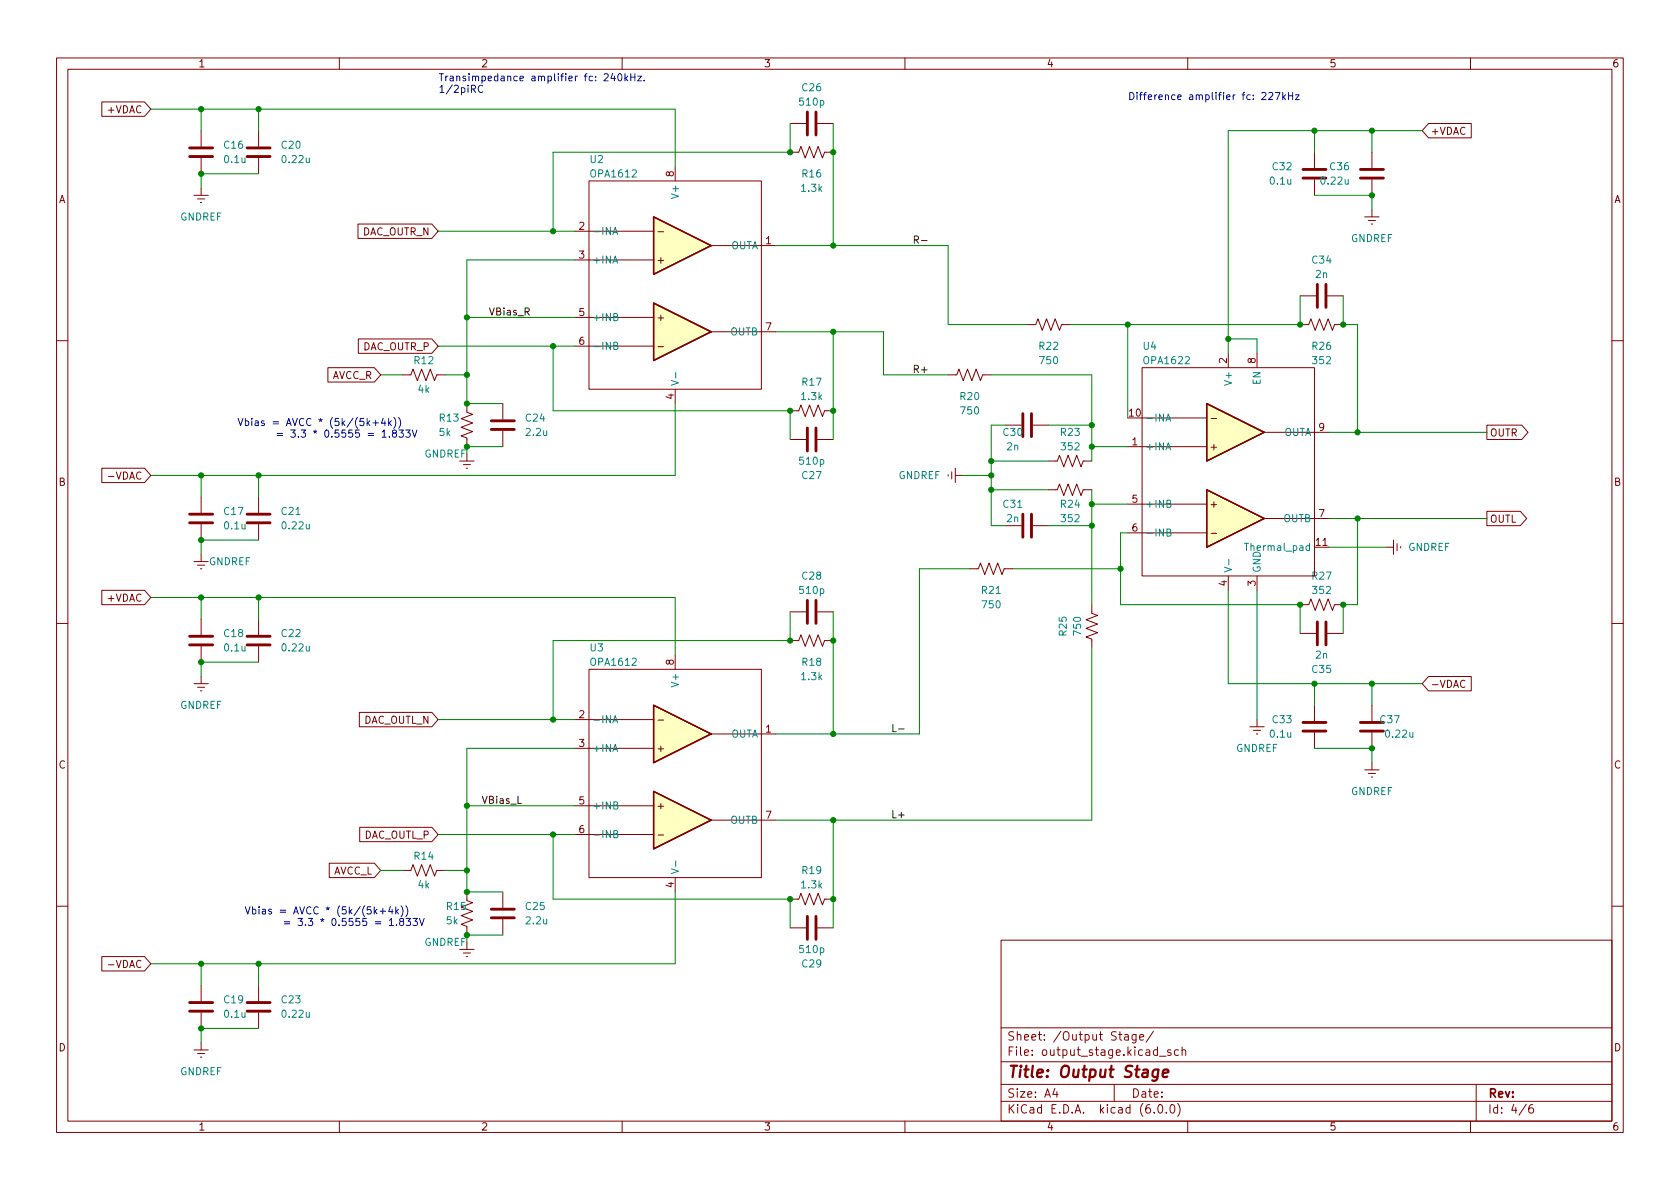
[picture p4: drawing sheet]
<svg xmlns="http://www.w3.org/2000/svg" width="297mm" height="210mm" viewBox="0 0 297 210" stroke-linecap="round" stroke-linejoin="round" font-family="sans-serif">
<path d="M0 .2h297v210.1h-297z" fill="#fff" stroke="#fff" stroke-width=".18"/>
<g fill="none" stroke="#840000" stroke-width=".18">
<path d="M10 10.2h277v190.1h-277zM12 12.2h273v186.1h-273zM18 18h7.6l1.1 1.3-1.1 1.3h-7.6zM60 10.2v2M110 10.2v2M160 10.2v2M210 10.2v2M260 10.2v2M34.3 34.5h2.5M34.9 35.2h1.3M35.4 35.8h.3M35.6 23.1v2.8"/>
<path d="M35.6 27.9v2.8M35.6 33.3v1.2M45.7 23.1v2.8M45.7 27.9v2.8M63.3 39.6h13.1l1.1 1.3-1.1 1.3h-13.1zM104.1 32h30.5v36.8h-30.5zM119.4 29.5v2.5M139.7 26.9h1.5l.4-1 .8 2 .7-2 .8 2 .8-2 .7 2 .4-1h1.5M139.7 21.8h2.8M144.5 21.8h2.8M232.4 26.9v2.8M232.4 31.7v2.8"/>
<path d="M241.3 38.3h2.5M241.9 39h1.3M242.4 39.6h.3M242.6 26.9v2.8M242.6 31.7v2.8M242.6 37.1v1.2M252.6 21.8h7.5v2.6h-7.5l-1.1-1.3zM63.4 59.9h13l1.1 1.3-1.1 1.3h-13zM101.6 56.1h14M101.6 46h14M101.6 40.9h14M125.7 58.7h11.5"/>
<path d="M125.7 43.4h11.5M181.6 57.4h1.5l.4-1 .8 2 .7-2 .8 2 .8-2 .7 2 .4-1h1.5M229.9 57.4h1.5l.4-1 .7 2 .8-2 .8 2 .7-2 .8 2 .4-1h1.5M229.9 52.3h2.8M234.7 52.3h2.8M10 60.2h2M58 65h8.2l1.1 1.3-1.1 1.3h-8.2zM71.1 66.3h1.5l.4-1 .8 2 .7-2 .8 2 .8-2 .7 2 .4-1h1.5M82.5 71.4v1.5l1.1 .4-2.1 .7 2.1 .8-2.1 .8 2.1 .7-2.1 .8 1 .4v1.5M88.9 71.4v2.8M88.9 76.2v2.8M101.6 61.2h14"/>
<path d="M119.4 68.8v2.6M139.7 72.6h1.5l.4-1 .8 2.1 .7-2.1 .8 2.1 .8-2.1 .7 2.1 .4-1.1h1.5M139.7 77.7h2.8M144.5 77.7h2.8M167.6 66.3h1.6l.3-1 .8 2 .8-2 .7 2 .8-2 .8 2 .3-1h1.6M182.6 75.2h2.8M199.4 79h14M201.9 65h30.5v36.8h-30.5zM201.9 73.9h11.5M217.2 62.5v2.5M222.2 62.5v2.5M223.5 76.4h11.4"/>
<path d="M262.9 75.2h6.2l1.1 1.2-1.1 1.3h-6.2zM285 60.2h2M18 82.8h7.6l1.1 1.3-1.1 1.2h-7.6zM34.3 99.3h2.5M34.9 99.9h1.3M35.6 87.9v2.8M35.6 92.7v2.8M35.6 98v1.3M45.7 87.9v2.8M45.7 92.7v2.8M81.3 81.5h2.5M81.9 82.2h1.3"/>
<path d="M82.4 82.8h.3M167.6 83.9v.3M168.3 83.4v1.3M168.9 84.1h1.3M168.9 82.8v2.5M177.8 93h2.8M182.6 93h2.8M185.4 86.6h1.5l.4-1 .8 2 .7-2 .8 2 .8-2 .7 2 .4-1h1.5M185.4 81.5h1.5l.4-1 .8 2 .7-2 .8 2 .8-2 .7 2 .4-1h1.5M199.4 94.2h14M199.4 89.1h14M223.5 91.7h11.4"/>
<path d="M232.4 96.8h2.5M245.1 96.8h1.3M246.4 95.5v2.5M247 96.1v1.3M247.6 96.6v.3M262.9 90.4h5.9l1.1 1.3-1.1 1.3h-5.9zM10 110.2h2M18 104.4h7.6l1.1 1.3-1.1 1.2h-7.6zM35.4 100.6h.3M35.6 109.5v2.8M35.6 114.3v2.8M35.6 119.6v1.3"/>
<path d="M45.7 109.5v2.8M45.7 114.3v2.8M104.1 118.4h30.5v36.8h-30.5zM119.4 115.8v2.6M139.7 113.3h1.5l.4-1 .8 2 .7-2 .8 2 .8-2 .7 2 .4-1h1.5M139.7 108.2h2.8M144.5 108.2h2.8M171.4 100.6h1.6l.4-1 .7 2 .8-2 .7 2 .8-2 .8 2 .3-1h1.6M193 106.9v1.6l1.1 .3-2.1 .8 2.1 .8-2.1 .7 2.1 .8-2.1 .7 1 .4v1.5M217.2 101.8v2.6M222.2 101.8v2.6M229.9 106.9h1.5l.4-1 .7 2 .8-2 .8 2 .7-2 .8 2 .4-1h1.5"/>
<path d="M229.9 112h2.8M234.7 112h2.8M252.6 119.6h7.5v2.6h-7.5l-1.1-1.3zM285 110.2h2M34.3 120.9h2.5M34.9 121.5h1.3M35.4 122.2h.3M63.5 126h12.9l1.1 1.2-1.1 1.3h-12.9zM101.6 132.3h14M101.6 127.2h14M125.7 129.8h11.5M221 128.5h2.5"/>
<path d="M221.6 129.2h1.3M222.1 129.8h.3M222.2 127.2v1.3M232.4 124.7v2.8M232.4 129.5v2.8M241.3 136.1h2.5M241.9 136.8h1.3M242.4 137.4h.3M242.6 124.7v2.8M242.6 129.5v2.8M242.6 134.9v1.2M259 120.4a.6 .6 0 0 0-.8 .4 .6 .6 0 0 0 .6 .8l.2-.2"/>
<path d="M58.2 152.6h8l1.1 1.3-1.1 1.3h-8zM63.6 146.3h12.8l1.1 1.3-1.1 1.2h-12.8zM71.1 153.9h1.5l.4-1 .8 2 .7-2 .8 2 .8-2 .7 2 .4-1h1.5M82.5 157.7v1.6l1.1 .3-2.1 .8 2.1 .8-2.1 .7 2.1 .8-2.1 .7 1 .4v1.5M88.9 157.7v2.8M101.6 147.6h14M101.6 142.5h14M119.4 155.2v2.5M125.7 145h11.5M139.7 159h1.5l.4-1 .8 2 .7-2 .8 2 .8-2 .7 2 .4-1h1.5M10 160.2h2M18 169.2h7.6l1.1 1.2-1.1 1.3h-7.6z"/>
<path d="M35.6 174.2v2.8M35.6 179.1v2.8M45.7 174.2v2.8M45.7 179.1v2.8M81.3 167.9h2.5M81.9 168.5h1.3M82.4 169.2h.3M88.9 162.6v2.7M139.7 164.1h2.8M144.5 164.1h2.8M177 166.3h108v32h-108zM285 160.2h2"/>
<path d="M34.3 185.7h2.5M34.9 186.3h1.3M35.4 186.9h.3M35.6 184.4v1.3M60 198.3v2M110 198.3v2M160 198.3v2M177 194.8h108M177 191.8h108M177 187.8h108M177 181.8h108M186.5 192.5l-.4 1h1"/>
<path d="M186.9 193v1M197 191.8v3M198.9 183h.5l.1 .9M199.5 183.3l-.5 .1a.29 .29 0 0 0-.2 .2 .29 .29 0 0 0 .2 .3h.5M200.9 182.9v1.2l-.3 .3h-.4M200.9 183l-.5-.1-.3 .3v.4l.2 .3h.6M201.5 183.4l.7-.1-.1-.3-.4-.1-.2 .2 .1 .8h.5M203.9 182.4l-1.3 1.9M204.1 196.7v.1M204.9 195.4l.2-.1a.81 .81 0 0 1 .6 .7 .81 .81 0 0 1-.3 .8h-.2a.81 .81 0 0 1-.6-.6 .81 .81 0 0 1 .3-.8zM205 186.8h1.1M206.2 196.7v.1"/>
<path d="M207 185.7l-.4-.1-.2 .2 .1 .3 .5 .1v.4h-.6M207.1 195.4l.1-.1a.81 .81 0 0 1 .6 .7 .81 .81 0 0 1-.3 .8h-.1a.81 .81 0 0 1-.6-.6 .81 .81 0 0 1 .3-.8zM208.2 195.1a1.72 1.72 0 0 1 0 2.3M208.4 185.7l-.5-.1-.3 .3v.4l.2 .3h.6M209 185.8l.2-.2 .4 .1v.9M209 185.1v1.5M210 198.3v2M260 198.3v2M261 191.8v6.5M269.9 195.3l-1.3 1.9M271 195.3a.6 .6 0 0 0-.7 .7v.5l.1 .3h.5l.2-.1 .1-.5-.2-.2-.4-.1-.3 .3"/>
</g>
<path d="M204.8 189.2a.66 .66 0 0 0-1 .3v.6l.1 .3 .2 .1 .6-.1M204.8 189.1l-.2 1.6a.6 .6 0 0 1-.9 .3M205.6 189.8l1-.2-.1-.4-.5-.1-.4 .3v1l.2 .1 .6-.1" fill="none" stroke="#840000" stroke-width=".4"/>
<g fill="none" stroke="#840000" stroke-width=".51">
<path d="M142.7 19.8v4.1M144.3 19.8v4.1M33.5 26.2h4.1M33.5 27.7h4.1M43.7 26.2h4.1M43.7 27.7h4.1M230.4 30h4M230.4 31.5h4M240.5 30h4.1M240.5 31.5h4.1M232.9 50.3v4.1M234.4 50.3v4.1"/>
<path d="M86.9 74.4h4M86.9 75.9h4M142.7 75.7v4.1M144.3 75.7v4.1M180.8 73.1v4.1M182.4 73.1v4.1M33.5 90.9h4.1M33.5 92.5h4.1M43.7 90.9h4.1M43.7 92.5h4.1M180.8 90.9v4.1M182.4 90.9v4.1"/>
<path d="M33.5 112.5h4.1M33.5 114h4.1M43.7 112.5h4.1M43.7 114h4.1M142.7 106.2v4M144.3 106.2v4M232.9 110v4M234.4 110v4M230.4 127.8h4M230.4 129.3h4M240.5 127.8h4.1M240.5 129.3h4.1"/>
<path d="M33.5 177.3h4.1M33.5 178.8h4.1M43.7 177.3h4.1M43.7 178.8h4.1M86.9 160.8h4M86.9 162.3h4M142.7 162v4.1M144.3 162v4.1"/>
</g>
<g fill="#ffffc2" stroke="#ffffc2" stroke-width=".18">
<path d="M115.6 139.9l10.1 5.1-10.1 5.1z"/>
<path d="M115.6 124.7l10.1 5.1-10.1 5.1z"/>
<path d="M115.6 53.6l10.1 5.1-10.1 5z"/>
<path d="M115.6 38.3l10.1 5.1-10.1 5.1z"/>
<path d="M213.4 86.6l10.1 5.1-10.1 5.1z"/>
<path d="M213.4 71.4l10.1 5-10.1 5.1z"/>
</g>
<path d="M115.6 38.3l10.1 5.1-10.1 5.1zM115.6 53.6l10.1 5.1-10.1 5zM213.4 71.4l10.1 5-10.1 5.1zM213.4 86.6l10.1 5.1-10.1 5.1zM115.6 139.9l10.1 5.1-10.1 5.1zM115.6 124.7l10.1 5.1-10.1 5.1z" fill="none" stroke="#840000" stroke-width=".25"/>
<g fill="none" stroke="#008484" stroke-width=".18">
<path d="M108.4 41.5l.4-1.3 .4 1.3M108.5 41.1h.6M108.5 56h.6l.1-.2-.1-.2-.6-.2v1.3h.5l.2-.1 .1-.3-.3-.3M108.5 61.1h.6l.1-.2-.1-.3-.6-.1v1.3h.5l.2-.1 .1-.3-.3-.3M118.7 67.3l1.3 .4-1.3 .4M119.5 65.9v1M206.1 74.5l.5-1.3 .4 1.3M206.3 74.1h.6M206.3 89.1l.6-.1 .1-.2-.1-.2-.6-.1v1.2h.5l.2-.1v-.3l-.3-.2M206.3 94.1h.6l.1-.2-.1-.2-.6-.2v1.3h.5l.2-.1v-.3l-.3-.3M217.3 98.9v1M220 96.1h.8"/>
<path d="M216.5 100.3l1.2 .4-1.2 .4M108.4 127.8l.4-1.2 .4 1.2M108.5 127.5h.6M108.5 142.4l.6-.1 .1-.1-.1-.3-.6-.1v1.3h.5l.2-.2 .1-.3-.3-.2M108.5 147.5l.6-.1 .1-.2-.1-.2-.6-.1v1.2h.5l.2-.1 .1-.3-.3-.2M118.7 153.6l1.3 .5-1.3 .4M119.5 152.2v1"/>
</g>
<path d="M162.9 42.5h1M157.9 128.1v1.3h.6M158.9 128.9h1" fill="none" stroke="#000" stroke-width=".18"/>
<g fill="none" stroke="#0000c2" stroke-width=".18">
<path d="M85.3 15.2a.6 .6 0 0 0-.8 .4 .6 .6 0 0 0 .6 .7l.2-.1M108.3 13l-.3 .9h.8M108.6 13.5v.8M109.4 13.2l.1-.2a.68 .68 0 0 1 .5 .7 .68 .68 0 0 1-.5 .6l-.1-.1-.2-.4zM110.5 13v1.3M110.6 13.8l.4 .5M111 13.5l-.5 .4M111.5 13v1.3M111.5 13.6h.8M112.3 13v1.3M112.7 13.5h.7l-.7 .8h.7M113.9 14.2v.1"/>
<path d="M224.3 16.5l.5-.2 .2 .4-.7 .9h.7M225.5 16.3h.8l-.5 1.3M226.8 16.3v1.3M226.9 17.1l.4 .5M227.3 16.8l-.5 .5M227.8 16.3v1.3M227.8 17h.8M228.6 16.3v1.3M229 16.8h.7l-.7 .8h.7M63.5 76h-.6v.6l.1-.1 .5 .1 .1 .2-.1 .4-.2 .1-.4-.1M65 74.8l.4 .5M65.1 76.6h1"/>
<path d="M65.1 77h1M65.4 74.4l-.5 .5M65.9 74.8h1M66.4 74.3v1M67.6 76.4l.3-.4v1.3M67.6 77.3h.7M67.7 73.9l-.3 .9h.8M68.1 74.4v.9M68.7 74v1.3M68.8 77.2v.1M68.8 74.8l.4 .5M69.2 74.4l-.5 .5"/>
<path d="M69.6 73.8a1.46 1.46 0 0 1 0 1.9M69.6 76.6l-.2-.3v-.1l.2-.2 .4 .1 .1 .2-.1 .2-.5 .1-.1 .2v.3l.2 .2h.3l.2-.2v-.3l-.2-.2M70.5 73.8a1.46 1.46 0 0 1 0 1.9M70.5 76h.8l-.4 .5 .4 .1v.6l-.2 .1-.6-.1M71.7 76h.8l-.4 .5 .4 .1v.6l-.2 .1-.6-.1M72.9 76l.4 1.3 .4-1.3M64.8 162.4h-.6l-.1 .6 .2-.1h.4l.1 .2v.4l-.2 .2-.5-.2M66.3 161.1l.4 .5M66.4 163h.9M66.4 163.4h.9M66.7 160.8l-.5 .5M67.2 161.1h1"/>
<path d="M67.7 160.7v.9M68.8 162.8l.4-.4v1.3M68.8 163.7h.8M69 160.3l-.3 .9h.8M69.3 160.8v.8M70 160.4v1.2M70.1 163.5v.2M70.1 161.1l.4 .5M70.5 160.8l-.5 .5M70.9 160.2a1.46 1.46 0 0 1 0 1.9M70.9 162.9l-.2-.2v-.2l.2-.1 .4 .1 .1 .1-.1 .2-.5 .2-.1 .2v.2l.2 .3h.2l.3-.3v-.2l-.3-.3M71.7 160.2a1.46 1.46 0 0 1 0 1.9"/>
<path d="M71.8 162.4h.8l-.4 .5 .3 .1v.5l-.2 .2-.5-.2M73 162.4h.8l-.4 .5 .3 .1v.5l-.1 .2-.6-.2M74.2 162.4l.4 1.3 .4-1.3"/>
</g>
<g fill="none" stroke="#008400" stroke-width=".18">
<path d="M26.7 19.3h92.7v10.2M35.6 19.3v3.8M45.7 19.3v3.8M45.7 30.7h-10.1v2.6M139.7 21.8v5.1h-41.9v14M147.3 21.8v21.6M232.4 23.1v3.8M232.4 34.5h10.2v2.6M242.6 23.1v3.8M251.5 23.1h-34.3v39.4M77.5 40.9h24.1M82.5 56.1h19.1"/>
<path d="M101.6 46h-19.1v25.4h6.4M137.2 58.7h19v7.6h11.4M137.2 43.4h30.4v14h14M147.3 58.7v19M199.4 57.4v16.5M217.2 59.9h5v2.6M229.9 52.3v5.1h-40.7M237.5 52.3v5.1h2.5v19M67.3 66.3h3.8M77.5 61.2h24.1M78.7 66.3h3.8M82.5 79h6.4"/>
<path d="M97.8 61.2v11.4h41.9v5.1M119.4 71.4v12.7h-92.7M175.3 66.3h17.7v15.2M177.8 75.2h-2.5v17.8h2.5M185.4 75.2h7.6M193 79h6.4M234.9 76.4h28M35.6 84.1v3.8M45.7 95.5h-10.1v2.5M45.7 84.1v3.8M170.2 84.1h5.1M175.3 81.5h10.1"/>
<path d="M175.3 86.6h10.1M185.4 93h7.6M193 86.6v20.3M193 89.1h6.4M199.4 94.2h-1.3v12.7h31.8v5.1M234.9 91.7h28M234.9 96.8h10.2M240 91.7v15.2h-2.5v5.1M26.7 105.7h92.7v10.1M35.6 105.7v3.8M45.7 117.1h-10.1v2.5M45.7 105.7v3.8"/>
<path d="M139.7 108.2v5.1h-41.9v13.9M147.3 108.2v21.6M171.4 100.6h-8.8v29.2h-25.4M179.1 100.6h19M193 114.5v30.5h-55.8M217.2 104.4v16.5h34.3M222.2 104.4v22.8M77.5 127.2h24.1M101.6 132.3h-19.1v25.4h6.4M232.4 120.9v3.8M232.4 132.3h10.2v2.6M242.6 120.9v3.8"/>
<path d="M67.3 153.9h3.8M77.5 147.6h24.1M78.7 153.9h3.8M82.5 142.5h19.1M97.8 147.6v11.4h41.9v5.1M119.4 157.7v12.7h-92.7M147.3 145v19.1M35.6 170.4v3.8M45.7 170.4v3.8M82.5 165.3h6.4M45.7 181.9h-10.1v2.5"/>
</g>
<g fill="#008400" stroke="#008400" stroke-width=".18">
<circle cx="147.3" cy="113.3" r=".46"/>
<circle cx="147.3" cy="129.8" r=".46"/>
<circle cx="97.8" cy="147.6" r=".46"/>
<circle cx="82.5" cy="142.5" r=".46"/>
<circle cx="97.8" cy="127.2" r=".46"/>
<circle cx="147.3" cy="145" r=".46"/>
<circle cx="147.3" cy="159" r=".46"/>
<circle cx="139.7" cy="159" r=".46"/>
<circle cx="242.6" cy="120.9" r=".46"/>
<circle cx="193" cy="89.1" r=".46"/>
<circle cx="193" cy="93" r=".46"/>
<circle cx="198.1" cy="100.6" r=".46"/>
<circle cx="229.9" cy="106.9" r=".46"/>
<circle cx="242.6" cy="132.3" r=".46"/>
<circle cx="232.4" cy="120.9" r=".46"/>
<circle cx="237.5" cy="106.9" r=".46"/>
<circle cx="45.7" cy="84.1" r=".46"/>
<circle cx="82.5" cy="79" r=".46"/>
<circle cx="45.7" cy="105.7" r=".46"/>
<circle cx="35.6" cy="105.7" r=".46"/>
<circle cx="35.6" cy="95.5" r=".46"/>
<circle cx="35.6" cy="84.1" r=".46"/>
<circle cx="82.5" cy="71.4" r=".46"/>
<circle cx="82.5" cy="66.3" r=".46"/>
<circle cx="139.7" cy="26.9" r=".46"/>
<circle cx="147.3" cy="26.9" r=".46"/>
<circle cx="232.4" cy="23.1" r=".46"/>
<circle cx="242.6" cy="34.5" r=".46"/>
<circle cx="237.5" cy="57.4" r=".46"/>
<circle cx="229.9" cy="57.4" r=".46"/>
<circle cx="147.3" cy="43.4" r=".46"/>
<circle cx="242.6" cy="23.1" r=".46"/>
<circle cx="45.7" cy="170.4" r=".46"/>
<circle cx="35.6" cy="117.1" r=".46"/>
<circle cx="82.5" cy="157.7" r=".46"/>
<circle cx="82.5" cy="153.9" r=".46"/>
<circle cx="35.6" cy="170.4" r=".46"/>
<circle cx="82.5" cy="165.3" r=".46"/>
<circle cx="35.6" cy="181.9" r=".46"/>
<circle cx="147.3" cy="72.6" r=".46"/>
<circle cx="175.3" cy="86.6" r=".46"/>
<circle cx="175.3" cy="81.5" r=".46"/>
<circle cx="175.3" cy="84.1" r=".46"/>
<circle cx="139.7" cy="113.3" r=".46"/>
<circle cx="139.7" cy="72.6" r=".46"/>
<circle cx="147.3" cy="58.7" r=".46"/>
<circle cx="193" cy="75.2" r=".46"/>
<circle cx="97.8" cy="61.2" r=".46"/>
<circle cx="45.7" cy="19.3" r=".46"/>
<circle cx="35.6" cy="30.7" r=".46"/>
<circle cx="97.8" cy="40.9" r=".46"/>
<circle cx="82.5" cy="56.1" r=".46"/>
<circle cx="35.6" cy="19.3" r=".46"/>
<circle cx="240" cy="91.7" r=".46"/>
<circle cx="193" cy="79" r=".46"/>
<circle cx="217.2" cy="59.9" r=".46"/>
<circle cx="199.4" cy="57.4" r=".46"/>
<circle cx="240" cy="76.4" r=".46"/>
</g>
<text font-size="2.8" fill="#840000" x="178" y="190.6">Title: Output Stage</text>
<g font-size="2.1" fill="#840000">
<text x="178" y="184">Sheet: /Output Stage/</text>
<text x="178" y="186.7">File: output_stage.kicad_sch</text>
<text x="178" y="196.9">KiCad E.D.A. kicad (6.0.0)</text>
<text x="178" y="194.1">Size: A4</text>
<text x="200" y="194.1">Date:</text>
<text x="263" y="194.1">Rev:</text>
<text x="263" y="196.9">Id: 4/6</text>
</g>
<g font-size="1.8" fill="#840000">
<text x="35" y="11.9">1</text>
<text x="85" y="11.9">2</text>
<text x="135" y="11.9">3</text>
<text x="185" y="11.9">4</text>
<text x="235" y="11.9">5</text>
<text x="285" y="11.9">6</text>
<text x="19.2" y="20">+VDAC</text>
<text x="252.9" y="23.8">+VDAC</text>
<text x="10.3" y="35.9">A</text>
<text x="119.1" y="31.2" transform="rotate(-90 119.1 31.2)">8</text>
<text x="285.3" y="35.9">A</text>
<text x="64" y="41.6">DAC_OUTR_N</text>
<text x="102.4" y="40.6">2</text>
<text x="116.5" y="41.5">-</text>
<text x="102.4" y="45.7">3</text>
<text x="116.3" y="46.6">+</text>
<text x="135.4" y="43.2">1</text>
<text x="102.4" y="55.9">5</text>
<text x="116.3" y="56.8">+</text>
<text x="135.4" y="58.4">7</text>
<text x="64.1" y="61.9">DAC_OUTR_P</text>
<text x="102.4" y="61">6</text>
<text x="116.5" y="61.8">-</text>
<text x="216.9" y="64.2" transform="rotate(-90 216.9 64.2)">2</text>
<text x="222" y="64.2" transform="rotate(-90 222 64.2)">8</text>
<text x="58.6" y="67">AVCC_R</text>
<text x="119.1" y="70.6" transform="rotate(-90 119.1 70.6)">4</text>
<text x="199.7" y="73.7">10</text>
<text x="214.3" y="74.5">-</text>
<text x="233.2" y="76.2">9</text>
<text x="263.4" y="77.2">OUTR</text>
<text x="200.2" y="78.7">1</text>
<text x="214.1" y="79.6">+</text>
<text x="10.3" y="85.9">B</text>
<text x="19.6" y="84.8">-VDAC</text>
<text x="200.2" y="88.9">5</text>
<text x="214.1" y="89.8">+</text>
<text x="285.3" y="85.9">B</text>
<text x="200.2" y="94">6</text>
<text x="214.3" y="94.9">-</text>
<text x="233.2" y="91.4">7</text>
<text x="263.4" y="92.4">OUTL</text>
<text x="232.7" y="96.5">11</text>
<text x="19.2" y="106.4">+VDAC</text>
<text x="216.9" y="103.6" transform="rotate(-90 216.9 103.6)">4</text>
<text x="222" y="103.6" transform="rotate(-90 222 103.6)">3</text>
<text x="119.1" y="117.6" transform="rotate(-90 119.1 117.6)">8</text>
<text x="252.9" y="121.6">-VDAC</text>
<text x="64.2" y="128">DAC_OUTL_N</text>
<text x="102.4" y="127">2</text>
<text x="116.5" y="127.9">-</text>
<text x="135.4" y="129.5">1</text>
<text x="10.3" y="135.9">C</text>
<text x="102.4" y="132.1">3</text>
<text x="116.3" y="133">+</text>
<text x="285.3" y="135.9">C</text>
<text x="102.4" y="142.2">5</text>
<text x="116.3" y="143.1">+</text>
<text x="64.2" y="148.3">DAC_OUTL_P</text>
<text x="102.4" y="147.3">6</text>
<text x="116.5" y="148.2">-</text>
<text x="135.4" y="144.8">7</text>
<text x="58.8" y="154.6">AVCC_L</text>
<text x="119.1" y="157" transform="rotate(-90 119.1 157)">4</text>
<text x="19.6" y="171.2">-VDAC</text>
<text x="10.3" y="185.9">D</text>
<text x="285.3" y="185.9">D</text>
<text x="35" y="199.9">1</text>
<text x="85" y="199.9">2</text>
<text x="135" y="199.9">3</text>
<text x="185" y="199.9">4</text>
<text x="235" y="199.9">5</text>
<text x="285" y="199.9">6</text>
</g>
<g font-size="1.8" fill="#0000c2">
<text x="77.5" y="14.4">Transimpedance amplifier fc: 240kHz.</text>
<text x="77.5" y="16.4">1/2piRC</text>
<text x="199.4" y="17.7">Difference amplifier fc: 227kHz</text>
<text x="41.9" y="75.3">Vbias = AVCC * (5k/(5k+4k))</text>
<text x="43.4" y="77.4">= 3.3 * 0.5555 = 1.833V</text>
<text x="43.2" y="161.7">Vbias = AVCC * (5k/(5k+4k))</text>
<text x="44.7" y="163.7">= 3.3 * 0.5555 = 1.833V</text>
</g>
<g font-size="1.8" fill="#008484">
<text x="141.9" y="16.1">C26</text>
<text x="141.5" y="18.7">510p</text>
<text x="39.7" y="26.3">C16</text>
<text x="39.8" y="28.8">0.1u</text>
<text x="49.8" y="26.3">C20</text>
<text x="50" y="28.8">0.22u</text>
<text x="104.4" y="28.8">U2</text>
<text x="104.6" y="31.4">OPA1612</text>
<text x="120" y="34.7" transform="rotate(-90 120 34.7)">V+</text>
<text x="141.8" y="33.9">1.3k</text>
<text x="141.9" y="31.4">R16</text>
<text x="224.7" y="32.6">0.1u</text>
<text x="225.1" y="30.1">C32</text>
<text x="233.7" y="32.6">0.22u</text>
<text x="235.2" y="30.1">C36</text>
<text x="31.8" y="39">GNDREF</text>
<text x="104.6" y="41.5">-INA</text>
<text x="104.6" y="46.6">+INA</text>
<text x="129.1" y="44.1">OUTA</text>
<text x="232.1" y="46.6">C34</text>
<text x="238.8" y="42.8">GNDREF</text>
<text x="232.6" y="49.1">2n</text>
<text x="104.6" y="56.8">+INB</text>
<text x="129.1" y="59.3">OUTB</text>
<text x="73.3" y="64.4">R12</text>
<text x="104.6" y="61.8">-INB</text>
<text x="183.8" y="61.8">R22</text>
<text x="183.9" y="64.4">750</text>
<text x="202.1" y="61.8">U4</text>
<text x="202.4" y="64.4">OPA1622</text>
<text x="232.1" y="61.8">R26</text>
<text x="232.2" y="64.4">352</text>
<text x="73.9" y="69.5">4k</text>
<text x="141.8" y="70.7">1.3k</text>
<text x="141.9" y="68.2">R17</text>
<text x="169.8" y="70.7">R20</text>
<text x="217.8" y="67.7" transform="rotate(-90 217.8 67.7)">V+</text>
<text x="222.9" y="68" transform="rotate(-90 222.9 68)">EN</text>
<text x="77.7" y="77.1">5k</text>
<text x="77.8" y="74.5">R13</text>
<text x="93" y="74.5">C24</text>
<text x="93.1" y="77.1">2.2u</text>
<text x="170" y="73.3">750</text>
<text x="177.4" y="77.1">C30</text>
<text x="187.6" y="77.1">R23</text>
<text x="202.4" y="74.5">-INA</text>
<text x="226.9" y="77.1">OUTA</text>
<text x="141.5" y="82.2">510p</text>
<text x="178" y="79.6">2n</text>
<text x="187.8" y="79.6">352</text>
<text x="202.4" y="79.6">+INA</text>
<text x="141.9" y="84.7">C27</text>
<text x="158.8" y="84.7">GNDREF</text>
<text x="177.4" y="89.8">C31</text>
<text x="187.6" y="89.8">R24</text>
<text x="202.4" y="89.8">+INB</text>
<text x="39.7" y="91.1">C17</text>
<text x="39.8" y="93.6">0.1u</text>
<text x="49.8" y="91.1">C21</text>
<text x="50" y="93.6">0.22u</text>
<text x="178" y="92.3">2n</text>
<text x="187.8" y="92.3">352</text>
<text x="202.4" y="94.9">-INB</text>
<text x="226.9" y="92.3">OUTB</text>
<text x="36.9" y="99.9">GNDREF</text>
<text x="220.9" y="97.4">Thermal_pad</text>
<text x="222.9" y="101.3" transform="rotate(-90 222.9 101.3)">GND</text>
<text x="249" y="97.4">GNDREF</text>
<text x="141.5" y="105">510p</text>
<text x="141.9" y="102.5">C28</text>
<text x="173.6" y="105">R21</text>
<text x="173.8" y="107.6">750</text>
<text x="232.1" y="102.5">R27</text>
<text x="232.2" y="105">352</text>
<text x="39.7" y="112.6">C18</text>
<text x="49.8" y="112.6">C22</text>
<text x="188.6" y="112.4" transform="rotate(-90 188.6 112.4)">R25</text>
<text x="191.1" y="112.2" transform="rotate(-90 191.1 112.2)">750</text>
<text x="39.8" y="115.2">0.1u</text>
<text x="50" y="115.2">0.22u</text>
<text x="104.4" y="115.2">U3</text>
<text x="104.6" y="117.7">OPA1612</text>
<text x="141.9" y="117.7">R18</text>
<text x="232.1" y="119">C35</text>
<text x="232.6" y="116.5">2n</text>
<text x="31.8" y="125.3">GNDREF</text>
<text x="120" y="121.1" transform="rotate(-90 120 121.1)">V+</text>
<text x="141.8" y="120.3">1.3k</text>
<text x="104.6" y="127.9">-INA</text>
<text x="129.1" y="130.4">OUTA</text>
<text x="224.7" y="130.4">0.1u</text>
<text x="225.1" y="127.9">C33</text>
<text x="244.1" y="127.9">C37</text>
<text x="245.2" y="130.4">0.22u</text>
<text x="104.6" y="133">+INA</text>
<text x="218.5" y="133">GNDREF</text>
<text x="104.6" y="143.1">+INB</text>
<text x="238.8" y="140.6">GNDREF</text>
<text x="104.6" y="148.2">-INB</text>
<text x="129.1" y="145.7">OUTB</text>
<text x="73.3" y="152">R14</text>
<text x="141.9" y="154.6">R19</text>
<text x="73.9" y="157.1">4k</text>
<text x="79" y="160.9">R15</text>
<text x="93" y="160.9">C25</text>
<text x="141.8" y="157.1">1.3k</text>
<text x="79" y="163.4">5k</text>
<text x="93.1" y="163.4">2.2u</text>
<text x="141.5" y="168.5">510p</text>
<text x="141.9" y="171.1">C29</text>
<text x="39.7" y="177.4">C19</text>
<text x="39.8" y="180">0.1u</text>
<text x="49.8" y="177.4">C23</text>
<text x="50" y="180">0.22u</text>
<text x="31.8" y="190.1">GNDREF</text>
</g>
<g font-size="1.8">
<text x="161.3" y="43.1">R-</text>
<text x="86.4" y="55.8">VBias_R</text>
<text x="161.3" y="65.9">R+</text>
<text x="85.1" y="142.1">VBias_L</text>
<text x="157.5" y="144.7">L+</text>
</g>
<g font-size="1.8" fill="#008400">
<text x="75" y="80.9">GNDREF</text>
<text x="75" y="167.3">GNDREF</text>
</g>
</svg>
